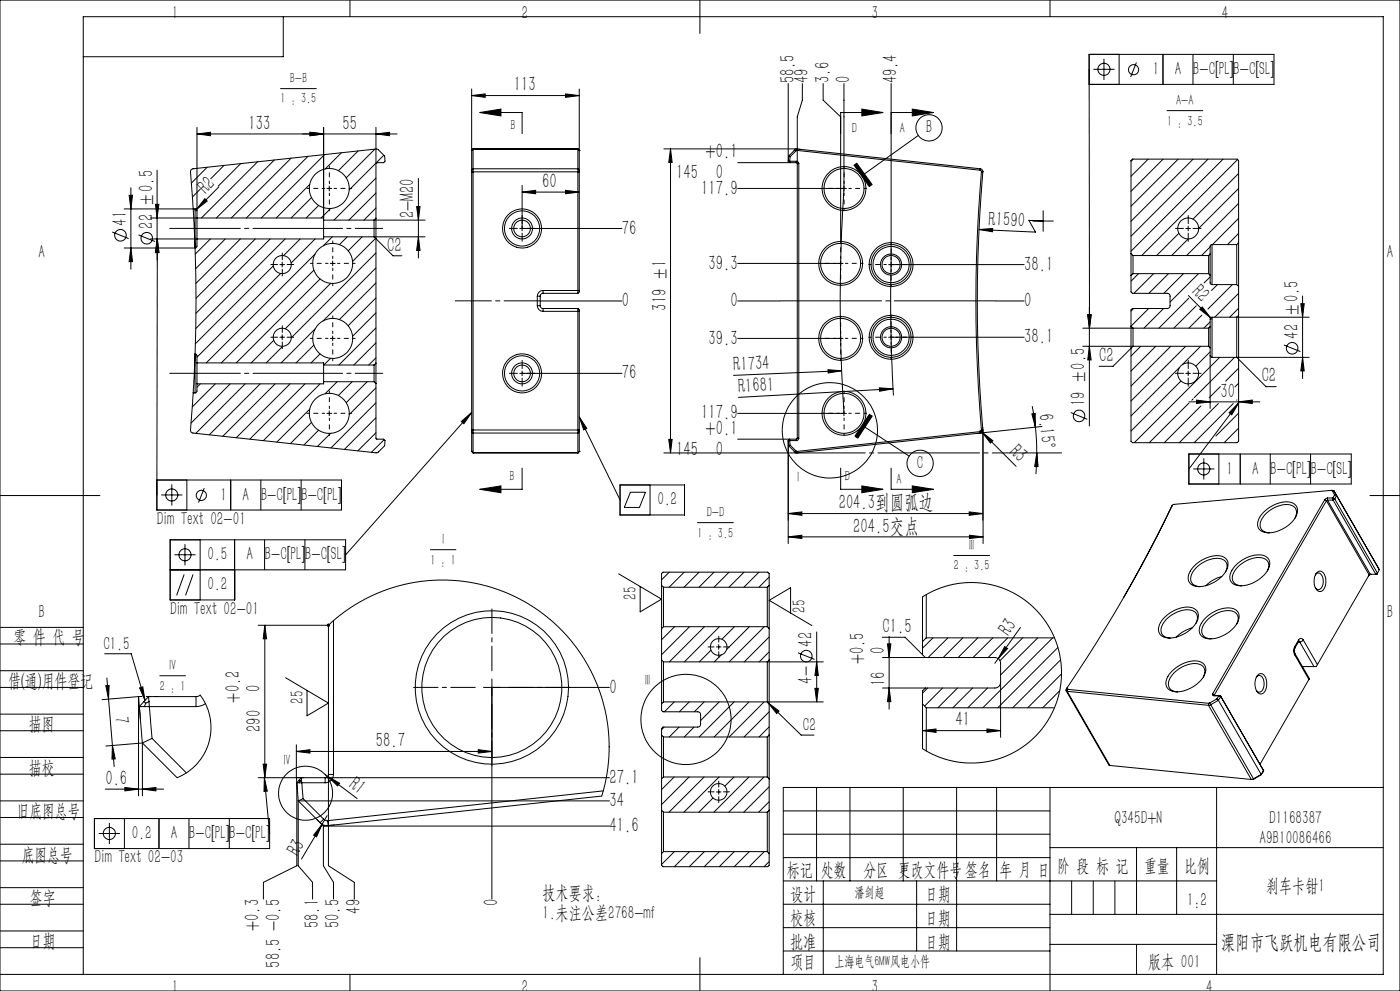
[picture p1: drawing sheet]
<svg xmlns="http://www.w3.org/2000/svg" width="420mm" height="297mm" viewBox="0 0 420 297" stroke-linecap="round" stroke-linejoin="round" font-family="sans-serif">
<g fill="none" stroke="#000" stroke-width=".3">
<path d="M0 0h420v297h-420zM85 5v12h-60M105 0v5M210 0v10M315 0v5M326.7 16.3h55.5v9h-55.5zM331.2 17.6v6.4M335.7 16.3v9M340.9 18.7l-1.7 4.4M348.9 16.3v9M357.9 16.3v9M370 16.3v9"/>
<path d="M59.1 38.2v35.6l-.6 .5M84.2 26.6h10.7M93 39.6l4.1 .5-4.1 .6zM97.1 38.2v27.8M112.8 38.2v27.2M141.5 28.6l4.1-.5v1.1zM141.5 26.7v24.3M141.5 28.6h32.3M143.9 33.7l6.4-1v2zM143.9 33.7h12.7v6.4M169.7 28.1l4.1 .5-4.1 .6zM173.8 26.7v24.3"/>
<path d="M236.5 25v23.3M240.7 25v5l-1.5 5v96.3M246.9 25v5l5.3 5M253.2 25v32.2M258.6 32.7l6.3 1-6.3 1zM264.9 33.7h-12.7v38.5M267.3 33.7h12.7M267.3 25v55M273.7 32.7l6.3 1-6.3 1zM326.7 20.8l.1 77.6M328 20.8h6.4M350.1 33.2h10.7"/>
<path d="M38.7 58.5h1.1l-.5 4.1zM39.3 56.3v24.4M47.1 51v97.4M59.1 40.1l4-.5v1.1zM59.1 40.1h60M60.1 56.7l-2.4 2.4M61.5 59.5l.7 .8-3.3 2.5zM62.2 50.1l-4.8 4.8M65.7 56l-6.8 6.8M67.2 49.6l-4 4M72.2 49l-6.8 6.8M77.3 48.5l-16.9 16.8"/>
<path d="M82.3 47.9l-17.4 17.4M87.3 47.4l-17.9 17.9M92.4 46.9l-18.5 18.4M92.9 55.3l-10 10M93.5 59.2l-6.2 6.1M97.4 46.3l-19 19M98.1 56.5h1.4M98.8 55.8v1.4M102.4 45.8l-4.8 4.8M107.5 45.2l-6 5.9M112.5 44.7l-8.6 8.6M112.8 49l.2-.2h2.1l.4-.5-.1-1.5-1.9-2-.5-.1-55.1 5.9a.79 .79 0 0 0-.8 .9l1.4 22.6"/>
<path d="M112.8 53.4l-12.6 12.6M112.8 57.9l-8.1 8.1M112.8 40.1l4.1-.5v1.1zM115.1 46.5l-10.3 10.4M125.5 53.5v23.8M141.5 51.4v.1M141.5 51v.4M141.5 51.5v77.4M141.5 45.1h.1M141.5 51.4h.4M141.5 51.5h.4M141.9 51.4v.1"/>
<path d="M141.9 50.6v.8M141.9 51.5v77.4M141.9 44.7h.1M141.9 44.7h31.5M141.9 44.7l-.4 .4M141.9 51.5h31.5M141.9 50.6h31.5M141.9 50.6l-.4 .4M141.9 44.7v5.9M156.6 57.6l4.1-.6v1.1zM156.6 55.6v13.6M156.6 57.6h17.2"/>
<path d="M169.7 57l4.1 .6-4.1 .5zM173.4 50.6v.9M173.4 51.5v36.4M173.4 44.7h.1M173.4 44.7l.4 .4M173.4 50.6l.4 .4M173.4 44.7v5.9M173.8 51v.5M173.8 51.5v35.6M173.8 45.1h.1M173.8 51.5h-.4M199.1 44.6h39.7"/>
<path d="M201.2 44.6v91.1M201.2 44.6l.4 4.1h-1zM221.3 56.5h32.6M221.3 48.8h17.6M236.5 48.3h2.4M236.5 48.3l.4 .5v-.3M236.6 46.8l-.1 1.5M236.6 46.8l.4 .2M236.7 48.3v.2M236.7 48.5h.2M236.7 48.5h.1M237 47l-.1 1.5"/>
<path d="M238.8 44.6l-2.2 2.2M238.8 44.6l1.5 .2M238.8 45.2l-1.8 1.8M238.9 48.3l.4 .1 .3 .6M238.9 48.8l.3 .2h.4M238.9 48.3v.5M239.1 45.1l-.3 .1M239.1 45.1l54.9 5.9M239.2 44.7l-.7 .2 .3 .3M239.2 44.7l54.9 5.9M239.2 44.7l-.1 .4M239.6 49v82.3"/>
<path d="M253.2 56.5a502.7 502.7 0 0 0 0 67.4M256.2 49.5l.8-.6 4.6 6.4-.8 .6zM275.5 40.6l-16.2 11.5M294 51l.4 .4M294.1 50.6a.84 .84 0 0 1 .8 .8M294.1 50.6l-.1 .4M294.4 51.5a452.9 452.9 0 0 0 0 77.4M294.4 51.4v.1M294.4 51.4h.5M294.4 51.5h.5M294.9 51.5a452.1 452.1 0 0 0 0 77.4M294.9 51.4v.1"/>
<path d="M340 47.7l-.7 .7M344.5 47.7l-5.2 5.1M348.9 47.7l-9.6 9.6M353.4 47.7l-14.1 14.1M357.9 47.7l-18.6 18.6M362.4 47.7l-23.1 23.1M366.9 47.7l-27.6 27.6M371.3 47.8l-28.8 28.8M371.6 52l-13.7 13.7M371.6 56.5l-12 12M33.7 69.5l4.9 2M37.3 62.6h21.2"/>
<path d="M37.3 74.3h21.2M39.3 74.3l.5 4.1h-1.1zM41.6 70.4l4.9 2M45.2 65.3h51.9M46.6 61.2h1.1l-.6 4.1zM47.1 71.6l.6 4.1h-1.1zM47.2 71.6l.5 4.1h-1zM58.5 62.6v11.5M58.5 62.6l.6 .6M58.5 74.3a445.6 445.6 0 0 1 0 31.7M58.5 74.1v.2M58.7 62.6h.1"/>
<path d="M58.9 62.8l-.4 .4M63.1 71.6l-4.5 4.6M67.6 71.6l-8.9 8.9M72.1 71.6l-13.3 13.3M76.6 71.6l-17.8 17.8M81.1 71.6l-22.3 22.3M82 79.7l-23.4 23.3M84 79.3h1.4M84.7 78.6v1.4M85.5 71.6l-26.8 26.9M90.1 71.6l-5 5M94.5 76.2l-32.6 32.6"/>
<path d="M94.5 71.6l-7.2 7.2M95.6 61.6l-3.7 3.7M97.1 66v5M97.1 71v.6h-51.9M99.1 78.9h1.4M99.2 62.5l-2.9 2.8M99.7 71l-2.7 2.7M99.8 78.2v1.5M104.2 71l-2.4 2.3M108.7 71l-4.2 4.2M112.7 71.4l-6.9 6.9M112.8 65.4l-.6 .6v5l5.7 5.7h2.6"/>
<path d="M112.8 65.4v43.4M112.8 75.8l-25.4 25.4M112.8 62.3l-3.6 3.7M125 61.9h1l-.5 4.1zM125.5 71l.5 4.1h-1zM127.5 71h-30.4M127.5 66h-30.4M186.6 68.5h-30.7M221.3 78.9h31.6M252.2 78.2v1.5M267.3 79.3a485.9 485.9 0 0 0 .7 39.2M293.7 68.8l4.1-.3-.1 1z"/>
<path d="M307.2 79.3h-40.6M309.8 66.2h6.2M312.9 66.2l-4.2-.2 2 3.6-17-.8M312.9 63.2v6.1M339.3 76v6.6M339.3 76l.6 .6M339.9 76.6v5.4M339.9 76.6h22.7M353.7 69.9l-6.7 6.7M355.7 68.5h1.5M356.4 71.6l-4.9 5M356.4 67.8v1.4"/>
<path d="M362.6 76.6v5.4M363 74l-2.5 2.6M363 76.1v6.4M363 76.1l-.4 .5M363.6 73.3l-.4 .1-.2 .4v2.3M363.6 73.3v12M363.6 73.3h7.4M371 73.3v12M371.6 61l-15.6 15.6M371.6 65.4l-7.9 7.9M371.6 70l-3.3 3.3M371.6 72.7v13.2"/>
<path d="M371.6 72.7v-24.6l-.4-.4h-31.5l-.4 .4v27.9M371.6 72.7l-.6 .6M84.2 81.9l-25.1 25.2M94.2 81l-27.8 27.8M94.5 98.6l-10.2 10.2M96 83.6l-25.1 25.2M99.2 84.9l-13.6 13.6M112.8 80.3l-15.9 15.9M112.8 84.8l-11 11M112.8 89.3l-8.3 8.3M112.8 93.8l-7 7M112.8 98.3l-11.1 11.1"/>
<path d="M161.2 88.8v2.8M161.2 91.6a1.75 1.75 0 0 0 1.7 1.7M161.2 91.6h.9M161.2 88.8h.9M162.1 91.6a.79 .79 0 0 0 .8 .9M162.1 88.8v2.8M162.1 90.2h24.5M162.9 87.1a1.75 1.75 0 0 0-1.7 1.7M162.9 87.1v.8M162.9 92.5v.8M162.9 87.9l-.6 .3-.2 .6M162.9 87.1h10.9"/>
<path d="M162.9 93.3h10.5M162.9 87.9h10.5M162.9 92.5h10.5M173.4 93.3v35.6M173.4 92.5v.8M173.4 92.5l.4 .4v.4M173.4 93.3h.4M173.8 93.3v35.6M173.8 87.1v.4l-.4 .4M221.3 90.2h12.6M298.8 90.2h8.4M326.3 94.3h1l-.5 4.1z"/>
<path d="M326.8 92v35.7M339.3 82.6v4.9l.4 .4h10.5a.84 .84 0 0 1 .8 .9v2.8a.84 .84 0 0 1-.8 .9h-10.5l-.4 .4v4.9M339.3 97.8a2.29 2.29 0 0 1 .6 2.4v3.6l-6 6h-4.2M339.9 82l-.6 .6M339.9 82h22.7M340.1 92.5l-.8 .7M341.6 82l-2.3 2.3M344.6 92.5l-5.3 5.3M346.1 82l-5.9 5.9M349.1 92.5l-5.9 5.9M350.6 82l-5.9 5.9M355 82l-5.9 5.9"/>
<path d="M356.5 88.6l7.1 7.1M356.6 89.4l-8.9 9M358.9 91.6l-6.8 6.8M359.6 82l-8.6 8.5M359.9 92.7l.8-.7 2.5 3.2zM360.6 94.4l-3.9 4M362.6 98.4v5.4M362.6 98.4h-37.8M362.6 82l.4 .5M363 96.5l-1.9 1.9M363 83l-1.8 1.8M363 82.5v2.3l.6 .5"/>
<path d="M363 97.9v6.3M363 97.9l-.4 .5M363.6 95.1l-.6 .4v2.4M363.6 95.1v12M363.6 85.3h7.4M365.2 85.3l-1.7 1.8M369.7 85.3l-7.3 7.3M371 85.3l.6 .6M371.6 87.9l-7.2 7.2M371.6 92.4l-2.7 2.7M371.6 94.5v37.8l-.4 .4h-31.5l-.4-.4v-34.5M371.6 94.5a2.48 2.48 0 0 0-.6 2.5v10.1l8.8 8.8h3.1"/>
<path d="M371.6 85.9v8.6M390.2 91h1.1l-.5 4.1zM390.8 88.7v24.7M392.7 95.1h-29.1M58 117.8h.5M58.5 106.3l-.5 11.5M58.5 106.3v11.5M58.5 106l.6 .6v2.2M58.5 106v.3M59.1 115v2.4l-.6 .4M59.1 108.8v6.2M59.1 108.8h38v.6"/>
<path d="M60.1 115l-1 1.1M64.6 115l-6.9 7M69.1 115l-11.8 11.8M73.6 115l-14.9 14.9M78.1 115l-15.3 15.3M82.1 102l-6.7 6.8M82.5 115l-15.7 15.8M84 101.1h1.4M84.7 100.4v1.4M84.8 103.8l-4.9 5M87 115l-16.1 16.2M91.5 115l-16.6 16.6"/>
<path d="M94.2 103.4l-5.4 5.4M96 106.1l-2.7 2.7M96 115l-17 17.1M97.1 109.4v5M97.1 114.4v.6h-38M97.1 109.4h15.1M97.1 114.4h15.1M99.1 101.4h1.4M99.2 107.4l-2 2M99.8 100.7v1.4M101.1 114.4l-3.6 3.6M105.7 114.4l-4.2 4.1"/>
<path d="M110.1 114.4l-6.2 6.3M112.2 109.4v5M112.2 114.4l.6 .6M112.8 115v16.3l.2 .3h2.1l.4 .4-.1 1.6-2.3 2.1-55.2-5.9a.79 .79 0 0 1-.8-.9l.9-11.1M112.8 108.8v6.2M112.8 102.8l-6.6 6.6M112.8 107.2l-2.2 2.2M112.8 116.2l-8 8M112.8 108.8l-.6 .6M156.6 111.2v1.4M186.6 111.9h-30.7M221.3 101.4h31.6"/>
<path d="M248.4 110.8l4.1 .3-4 .7zM252.2 100.7v1.4M252.5 111.1l-32.4 1.4M263.8 116.2l4.1 .3-4 .8zM267.3 100.4v1.4M267.9 116.5l-46.4 2.6M307.2 101.1h-40.6M324.8 103.8h37.8M326.8 103.8l.5 4.1h-1zM342.2 103.8l-2.9 2.9M346.7 103.8l-7.4 7.4M351.2 103.8l-11.9 11.9"/>
<path d="M353.8 110.1l-14.5 14.6M354.3 114.2l-15 15M355.7 103.8l-16.4 16.4M355.7 111.9h1.5M356.4 111.2v1.4M358 119.5l-.5 .4M359 119.9l4 .5-4 .5zM360.2 103.8l-5.5 5.5M362.6 103.8l.4 .4M363 105.4l-4.3 4.3M363 106.5l.2 .4 .4 .2M363 104.2v18.2"/>
<path d="M365.9 107.1l-25.6 25.6M366.1 115.8l-3.3 3.4M370.4 107.1l-12.1 12.1M371.1 119.8l-.1 .1M371.6 110.3l-3.9 3.9M371.6 114.9l-1.1 1.1M385.2 103.4l4.9 2M390.8 107.1l.5 4.1h-1.1zM392.7 107.1h-29.1M92.9 122.6l-9.9 9.9M93.5 126.6l-6.4 6.4M95.6 128.9l-4.4 4.5"/>
<path d="M98.1 123.9h1.4M98.8 123.2v1.4M99.2 129.9l-4 3.9M112.8 120.7l-13.5 13.6M112.8 125.2l-9.5 9.5M112.8 129.7l-5.4 5.4M115.3 131.8l-3.9 3.8M138.4 126.3l3.1-2.7-2.3 3.4zM141.5 123.6l-37.8 42.7M141.5 128.9v.5M141.5 135.3h.1M141.5 129.4v5.9"/>
<path d="M141.5 135.3l.4 .4M141.5 129.4l.4 .4M141.9 128.9v.9M141.9 135.7h.1M141.9 135.7h31.5M141.9 128.9h31.5M141.9 129.8h31.5M141.9 128.9h-.4M141.9 129.8v5.9M173.4 128.9v.9M173.4 135.7h.1M173.4 128.9h.4"/>
<path d="M173.4 129.8v5.9M173.8 125l12.2 24.8M173.8 128.9v.5M173.8 135.3h.1M173.8 129.4v5.9M173.8 135.3l-.4 .4M173.8 129.4l-.4 .4M173.8 125l2.2 3.4-.9 .4zM199.1 135.7h39.7M200.6 131.7h1l-.4 4zM221.3 123.9h32.6M221.3 131.6h17.6"/>
<path d="M236.5 132l.1 1.6M236.5 132h2.4M236.5 132v30.9M236.6 133.6l2.2 2.1M236.7 131.8v.1M236.7 131.9v.1M236.9 131.8l.1 1.6M236.9 131.8l-.2 .1M236.9 131.8v-.2l-.4 .4M237 133.4l-.4 .2M237 133.4l1.8 1.7M238.8 135.1l-.3 .4 .7 .2"/>
<path d="M238.8 135.1l.3 .2M238.9 131.6v.4M239.1 135.3l.1 .4M239.2 131.3l-.3 .3M239.2 131.3h.4M239.6 135.7h-.8M239.6 131.3l-.3 .6-.4 .1M253.2 123.2v1.4M259.5 128l13.2 8.7M260.8 124.2l.9 .5-4.3 6.6-.9-.6zM294 128.9l10.8 10.9M294 129.4l.1 .4"/>
<path d="M294 129.4l-54.9 5.9M294.1 129.8l-54.9 5.9M294.4 128.9l-.4 .5M294.6 129.5l3.3 2.6-.8 .7zM294.9 128.9a.85 .85 0 0 1-.8 .9M294.9 128.9h-.5M294.9 128.9v27M294.9 129.7v33.2M309.6 124l1-.1v4.1zM309.7 121.7l.9 6.3M310.6 128l.4 7.7M311 135.7l.4 4.1h-1z"/>
<path d="M311 135.7l-.2 6.4M312.6 127.8l-19.7 2.1M321.2 123.6l5 2.1M356.7 136.1h48.7v9h-48.7zM356.7 120.4h21.2M356.7 120.8l-11.9 11.9M360.3 121.7l-11 11M361.1 137.4v6.3M365.5 120.9l-11.7 11.8M365.7 136.1v9M370 120.9l-11.8 11.8M371.6 120.4l4.1-.5v1z"/>
<path d="M371.6 123.8l-6.8 6.9M371.6 128.3l-4.4 4.4M371.6 120.8l-14.9 19.8M371.6 120.8l-2.1 3.5-.8-.6zM372.1 136.1v9M381.1 136.1v9M393.2 136.1v9M0 148.5h30M47.1 143.9h55.3v9h-55.3zM48.4 148.3h6.3M51.5 145.2v6.3M56.1 143.9v9"/>
<path d="M61.3 146.3l-1.8 4.3M69.2 143.9v9M78.2 143.9v9M90.3 143.9v9M143.9 146.6l6.4-1v2.1zM156.6 140.3v6.3h-12.7M186 145.3h19.4v9h-19.4zM189.1 147.5h4.5l-1.8 4.6h-4.5zM195 145.3v9M209.2 156.6h10.8M236.5 153.9l4.1-.5v1zM236.5 153.9h58.4"/>
<path d="M252.2 140.3v6.3h12.7M258.6 145.6l6.3 1-6.3 1.1zM267.3 140.3v6.3h12.7M273.7 145.6l6.3 1-6.3 1.1zM290.8 153.4l4.1 .5-4.1 .5zM351.6 151.5a423.1 423.1 0 0 1-31.6 54.8M351.6 151.5l-7 14-7.5 13.6M351.7 151.5l-.2 .3M358 140.5h6.3M379.2 153.4a8.7 8.7 0 0 1 8.8-2.6 2.9 2.9 0 0 1 .5 4.5 9.9 9.9 0 0 1-9.2 4.2 2.57 2.57 0 0 1-1.7-3.9zM388.5 155.3a2.57 2.57 0 0 0 .1-3 2.57 2.57 0 0 0-2.7-1.1 8.9 8.9 0 0 0-7.8 5.6 2.46 2.46 0 0 0 2.7 2.9M397.4 149.8l-33.6 58.2"/>
<path d="M397.4 149.8l.5 .3M397.9 150.1l-33.6 58.2M397.9 150.1l12.8 22.2M398.3 149.3l-.9 .5M398.3 149.9l-.4 .2M398.3 149.3h1.6M398.3 149.9h1.6M398.3 149.3v.6M398.3 149.9l12.8 22.2M399.4 147l-47.3 4.2-.5 .3M399.4 147l.3 .1M399.5 147l.7 .1"/>
<path d="M399.7 147.1l.7 1.2M399.7 147.1h.5M399.9 149.6h.2M399.9 149.6v.3M399.9 149.3v.3M399.9 149.3l.3 .1M399.9 149.9l12.9 22.2 .2-.2M400.1 149.6l.1 .1M400.2 149.4l-.1 .2M400.2 149.4l.2 .2M400.2 149.7l-.3 .2M400.2 147.1l13.6 23.6"/>
<path d="M400.4 148.3l-.5 1M400.4 148.3l.6 .2-.6 1.1M400.4 149.6l-.2 .1M400.4 149.6l12.8 22.2M411 148.5h9M52.3 166.3h6.4M55.2 172.2l-2.2 6.2M55.5 163.1v6.3M57.9 172.2l-2.2 6.2M60 161.8v18M70.4 161.8v18h-19.4v-18h52.7v9h-52.7M79.4 161.8v9"/>
<path d="M91.5 161.8v9M129.1 164.7h7.7M185.6 172l12.9 7.6-6.4 3.8v-7.6M198.5 175.4v13M198.5 175.4l.5 .6M198.5 175.4v-3.5l.4-.4h31.4l.5 .4v3.5M199 176v11.8M199 176h31.2M200.8 171.5l-2.3 2.3M205.2 171.5l-4.5 4.5M209.7 171.5l-4.5 4.5M214.2 171.5l-4.5 4.5"/>
<path d="M218.7 171.5l-4.5 4.5M223.2 171.5l-4.5 4.5M227.7 171.5l-4.5 4.5M230.2 176v11.8M230.8 172.9l-3.1 3.1M230.8 175.4v13M230.8 175.4l-.6 .6M236.5 160.9h58.4M236.5 160.9l4.1-.5v1zM277.9 178.2v13M286.1 166.5h10.8M290.8 160.4l4.1 .5-4.1 .5z"/>
<path d="M358.4 169.5a8.7 8.7 0 0 1 8.8-2.5 2.93 2.93 0 0 1 .4 4.4 9.9 9.9 0 0 1-9.2 4.2 2.71 2.71 0 0 1-1.3-4.4zM366.5 172.8a10.2 10.2 0 0 0-4.7 2.7M367.7 171.4a2.57 2.57 0 0 0 .1-2.9 2.57 2.57 0 0 0-2.7-1.2 8.8 8.8 0 0 0-7.8 5.6 2.42 2.42 0 0 0 2.7 2.9M370.8 169.3a8.7 8.7 0 0 1 8.9-2.6 2.87 2.87 0 0 1 .4 4.5 9.2 9.2 0 0 1-9.7 4 2.73 2.73 0 0 1-.8-4.3zM380.2 171.1a2.57 2.57 0 0 0 .1-2.9 2.57 2.57 0 0 0-2.7-1.1 8.9 8.9 0 0 0-7.9 5.5 2.46 2.46 0 0 0 2.8 3M394.6 172.3a1.14 1.14 0 0 1 1.3-.5 1.14 1.14 0 0 1 .8 1 2.94 2.94 0 0 1-1.2 3.9l-.9-.5M395 171.7a1.38 1.38 0 0 1 1.5-.5 1.38 1.38 0 0 1 .9 1.3 4.1 4.1 0 0 1-.9 4.7 1.72 1.72 0 0 1-2.1-1.7 4.6 4.6 0 0 1 .6-3.8zM410.7 172.3l-15.5 26.9M411.1 172.1l-.4 .2M411.4 172.1l-.8 .5M413 171.9v.1M413 172l-.1 .1"/>
<path d="M413 169.4l.8 1.3M413.2 171.9l-.2 .1M413.2 171.9l-.1 .2h-2M413.2 171.8l-.2 .1M413.2 171.8v.1M413.8 170.7l-.6 1.1M0 193h25M0 188h25M31.4 195.9h8l4.1 14M79.4 187.4l.6 4h-1zM79.4 187.4v45.7M98.2 187l.7 .7"/>
<path d="M98.5 186.9v72.6l7.8 4.9v5M98.5 187.4l5.5-4.5 6.3-3.8 7-2.9 6.9-1.6 6.9-.8 4.1 .1 4.2 .4 7.4 1.5 6.4 2.4 6.4 3.4 6 4.5 5.1 5.1 4.4 6.1 3.5 6.6 2.1 5.7 .9 3.6 .7 4 .4 4.2v3.9l-.7 7-1.5 6.3-82 8.8M98.9 187l-.7 .7M99 187.4h-21.5M100 186v46.1M198.5 197.8v13.2M198.5 188.4v9.4M198.5 197.8l.5 .6M199 198.4v12M199 187.8l-.5 .6M199 187.8h31.2M202.4 187.8l-3.9 3.9"/>
<path d="M206.9 187.8l-8.4 8.4M211.3 187.8l-10.5 10.6M213.3 194.9l-3.5 3.5M214.9 193.9h1.4M215.6 193.2v1.4M215.8 187.8l-10.5 10.6M216.4 196.3l-2.1 2.1M220.3 187.8l-3.7 3.8M224.8 187.8l-6.8 6.9M229.3 187.8l-10.5 10.6M230.2 187.8l.6 .6M230.8 190.9l-7.5 7.5"/>
<path d="M230.8 195.4l-3 3M230.8 197.8a2.62 2.62 0 0 0-.6 2.6v7.9a2.69 2.69 0 0 0 .6 2.7M230.8 197.8v13.2M230.8 188.4v9.4M237.2 183.7v-7.6l-6.4 3.8 12.8 7.6M239.4 195.6l5 2M245 198.4l.5 4.1h-1zM245 189.4v21M247 198.4h-48M264.7 191h6.8l6.1 6.1M264.8 197.1h33.7a1.69 1.69 0 0 1 1.7 1.7v22.2M266.2 193h1.1l-.6 4.1z"/>
<path d="M266.7 190.7v21.8M276.8 192.3v-13.4l4.6-2.4 4.6-1.4 4.3-.5 3.3 .1 3.2 .4 4 1.1 3.8 1.8 4 2.8 3 2.9 2.9 3.9 1.8 3.3 1.3 4.1 .8 5-.1 4.2-.7 4.4-1.5 4.1-2.3 4.1-2.9 3.6-3.3 2.9-3.2 2.1-4.9 2.1-3.2 .7-3 .4-5.5-.1-2.8-.6-2.9-.9-5.2-2.5-.1-.1v-13.4l1.1 1.1M276.8 192.3v3.9M277.9 191.2l-1.1 1.1M277.9 191.2h38.4M279.9 191.2l-3.1 3.1M284.4 191.2l-6 5.9M288.9 191.2l-5.9 5.9M293.3 191.2l-5.9 5.9M297.9 191.2l-6 5.9M299.5 197.4l-1 1.4M301.4 193.8l.9 .6-2.8 3z"/>
<path d="M302.3 191.2l-5.9 5.9M306.1 188.1l-6.6 9.3M306.8 191.2l-6.8 6.8M311.3 191.2l-11.1 11.1M315.8 191.2l-20.9 20.9M317.4 194.1l-18.1 18M318.2 197.8l-14.4 14.3M349.4 185a8.7 8.7 0 0 1 8.8-2.6 2.9 2.9 0 0 1 .5 4.5 9.9 9.9 0 0 1-9.2 4.2 2.73 2.73 0 0 1-1.3-4.5zM357.6 188.2a10.5 10.5 0 0 0-4.7 2.7M358.8 186.8a2.57 2.57 0 0 0 .1-2.9 2.57 2.57 0 0 0-2.7-1.2 8.9 8.9 0 0 0-7.9 5.6 2.46 2.46 0 0 0 2.8 2.9M361.7 185.2a8.7 8.7 0 0 1 8.8-2.6 2.93 2.93 0 0 1 .4 4.5 9.4 9.4 0 0 1-9.7 4 2.75 2.75 0 0 1-.8-4.3zM371 187a2.55 2.55 0 0 0 .1-2.9 2.55 2.55 0 0 0-2.7-1.1 8.9 8.9 0 0 0-7.8 5.5 2.43 2.43 0 0 0 2.7 2.9"/>
<path d="M388.4 193.8l-.3 .9 .3 1.5M388.4 193.8v.4M388.4 196.2l4.3 7.4M388.4 194.2l-.1 .8 .1 .8M388.4 195.8l4.4 7.6-.1 .2M388.4 195.8v.4M389.5 192.4h.4M389.6 191.8l.7-.5 .7 .5M389.6 191.8v.4M389.6 191.8l-1.2 2M389.6 192.2l-1.2 2M389.6 192.2l.3 .2"/>
<path d="M389.7 192.1l-.1 .1M389.9 192.4l4.3 7.4M390.7 199.8h3.5M391 191.8l-.3 .4-.8 .2M391 191.8l4.2 7.4M395.2 199.2a.67 .67 0 0 1-1 .6M0 206h25M0 201h25M0 219h25M0 214h25M31.8 205.5l.9-.1-.1 4.1zM32.1 203.2l.5 6.3"/>
<path d="M32.6 209.5l1.7 20.2M41.6 208.8v29.7M41.6 208.8l.5 6.6M41.6 208.8l-11 .9M41.8 211.8l.9 10.9M41.8 211.8h17M41.9 206.2l.9-.4 .7 4.1zM43.2 210.3l.5 .5M43.2 210.3l-1.4 1.5M43.7 210.8l-.4 1M44.6 208.8l.1 1.5M44.6 208.8h14.2"/>
<path d="M44.6 208.8l-1.4 1.5M44.7 210.3l.9 11M44.7 210.3l-1 .5M47.9 202.5h7.7M58.8 208.8l1.2-.5 1.9 3.2 1.1 3.4 .3 3.9-.5 3.1-1.1 3.2-1.4 2.3-2.6 2.9-1.9 1.4-2.7 1.4-10.4-10.4M58.8 208.8v3M61.6 210.9a4.8 4.8 0 0 1-2.8 .9M85.7 203.1l12.8 7.6-6.4 3.8v-7.6M147.6 203.5v65.9M182.8 206h-37.7M198.5 211v1.9l.4 .4h10.4a.84 .84 0 0 1 .9 .9v2.9a.84 .84 0 0 1-.9 .8h-10.4l-.4 .4v2M199 210.4l-.5 .6"/>
<path d="M199.2 217.9l-.7 .8M202.3 210.4l-3 2.9M203.7 217.9l-2.9 3M206.8 210.4l-3 2.9M208.2 217.9l-2.9 3M211.2 210.4l-2.9 2.9M215.8 210.4l-5.6 5.5M220.2 210.4l-10.4 10.5M224.7 210.4l-10.5 10.5M229.2 210.4l-10.4 10.5M230.4 210.6l3.3 2.5-.7 .8zM230.4 210.6l9.9 9.7h3.9"/>
<path d="M230.8 217.8l-3.1 3.1M230.8 213.3l-7.6 7.6M230.8 211v9.3M244.5 206.3h1l-.5 4.1zM247 210.4h-48M266.7 206.2l.6 4.1h-1.1zM276.8 219l4-.5v1zM276.8 219h23.4M277.6 206.2l-.8 .9v13.9M277.9 212.1v13M277.9 212.1h38.4M278.3 206.2l-1.5 1.5"/>
<path d="M282.8 206.2l-5.4 5.4M287.3 206.2l-5.9 5.9M291.8 206.2l-5.9 5.9M296.1 218.5l4.1 .5-4.1 .5zM296.3 206.2l-6 5.9M300.2 204.5a1.69 1.69 0 0 1-1.7 1.7h-33.7M317.9 207l-5.1 5.1M318.5 202l-10.2 10.1M319.8 207l12.8 22.2 .4 .2M320 206.3l.2 .3M320 206.3h.1M320 206.3l-.1 .3a.35 .35 0 0 0-.1 .4 .35 .35 0 0 0 .3 .2"/>
<path d="M320.1 207.2l42.4 4.2M320.1 207.2l12.9 22.2M320.2 206.6l42.4 4.2M320.2 206.6l-.1 .6M351.6 201.1a8.7 8.7 0 0 1 8.9-2.6 2.9 2.9 0 0 1 .5 4.5 9.9 9.9 0 0 1-9.2 4.2 2.57 2.57 0 0 1-1.7-3.9zM361 202.9a2.57 2.57 0 0 0 .1-2.9 2.57 2.57 0 0 0-2.7-1.1 8.9 8.9 0 0 0-7.8 5.5 2.46 2.46 0 0 0 2.7 3M362.5 211.4l12.9 22.2M362.6 210.8l-.1 .6M362.9 210.7l-.3 .1M362.9 210.7l.3 .5M363.2 211.2l-.7 .2M363.2 211.2l12.9 22.2"/>
<path d="M363.8 208l-.1 .3 .4 .2h2M363.8 208l.5 .3M364.3 208.3l.2 .2zM365.1 209.4l-2.2 1.3M365.1 209.4l.4 .5M365.5 209.9l-2.3 1.3M365.5 209.9l12.9 22.2M365.9 208.5l.1 .1M366 208.6l-.3-.1-.6 .9M366 208.6l.3 .2M366 208.6h.1M366 208.6h.2"/>
<path d="M366.1 208.5l.2 .3M366.1 208.5l13 22.5M366.3 208.8l-.8 1.1M366.3 208.8l12.8 22.2M376.9 203a1.11 1.11 0 0 1 1.3-.5 1.11 1.11 0 0 1 .8 1 3.2 3.2 0 0 1-.9 3.9h-.6l-.6-.5M377.5 202.1a1.44 1.44 0 0 1 2.2 1.1 3.7 3.7 0 0 1-1.3 4.8 2.68 2.68 0 0 1-1.9-3.3l.3-1.5zM392.7 203.6l-14.7 25.5M0 232h25M0 227h25M31.6 236.5h17.5M33.7 223.4l.9 4-1 .1zM37.5 236l4.1 .5-4.1 .5z"/>
<path d="M42.7 222.7v15.8M42.7 222.7l-10.9 .9M42.7 236.5l4.1-.5v1zM45.6 221.3l-2.9 1.4M45.6 221.3l10.3 10.3M77.5 233.1h105.3M79 229h1l-.6 4.1zM79.3 233.1l.9 4-1 .1zM79.3 233.1l1.6 16.7M88.9 223.2v9.9M88.9 225.2h58.7M88.9 225.2l4.1-.5v1z"/>
<path d="M89 234.6l.5 5.4M89 234.6h8.5M89 234.6v24.9l-10 4.9v5M89.7 233.9l.3 .2M90 234.1l-.2 .5M90.5 233.9l.4 5.5M90.5 233.9l-.5 .2M90.5 233.9l-.1-.8-1.4 1.5M90.9 239.4l-1.4 .6M90.9 239.4l6.2 6.1M97.5 232.1l.8 .6M98.3 232.7l3.6 2-.6 .8z"/>
<path d="M98.3 232.7l8.8 6.6M100 232.1a2.53 2.53 0 0 1-2.5 2.5M100 232.1h-1.5a.96 .96 0 0 1-1 1v1.5M143.5 224.7l4.1 .5-4.1 .5zM181 237l-82.7 9M198.5 220.3v13.1M198.5 233.4v9.4M198.5 220.3l.5 .6M199 220.9v12M199 220.9h31.2M199 232.9h31.2M199 232.9l-.5 .5"/>
<path d="M202.2 232.9l-3.7 3.7M206.7 232.9l-8.2 8.2M211.2 232.9l-10.5 10.5M213.9 239.1l-4.2 4.3M214.9 237.3h1.4M215.6 236.6v1.5M215.7 232.9l-10.5 10.5M220.2 232.9l-2.7 2.7M224.7 232.9l-10.5 10.5M229.2 232.9l-10.5 10.5M230.2 220.9v12M230.2 232.9l.6 .5"/>
<path d="M230.8 235.8l-7.7 7.6M230.8 220.3v13.1M230.8 233.4v9.4M230.8 220.3l-.6 .6M245 236v28M255 236v28M271 236v28M287 236v49M299 236v28M315 236v61M333 229.4l42.4 4.2M365 236v56"/>
<path d="M376.1 233.4l-.7 .2M376.1 233.4v.1M376.1 233.5l-.6 .1M378.2 232.3l-2.1 1.2M378.4 232.1l-.2 .2M378.4 232.1l-2.3 1.3M379.1 231l-.7 1.1M379.1 231l-.9 1.3M415 236h-180v56M0 245h25M0 240h25M0 258h25"/>
<path d="M0 253h25M28.3 245.3h52.6v9h-52.6zM29.6 249.8h6.4M32.8 246.6v6.4M37.3 245.3v9M47.7 245.3v9M56.7 245.3v9M68.8 245.3v9M89.5 240h93.3M89.5 240v19.5l4.3 4.9v5M89.5 240l7.5 7.6M96.6 247l-1.6 3.8-.9-.5z"/>
<path d="M96.6 247l-6.1 10.5M97 247.6h85.8M97 247.6v11.9l3 4.9v5M97.1 245.5l-1.1 1.1a2.84 2.84 0 0 0 2.5 .8M97.1 245.5l.4 .3 .8 .2M98.1 244.4l-1.5 2.6M98.3 246l.2 1.4M100.3 247.2l-3.3 .4M198.5 242.8v13M198.5 255.8v3.5l.4 .4h31.4l.5-.4v-3.5M198.5 242.8l.5 .6M199 243.4v11.8"/>
<path d="M199 255.2l-.5 .6M199 255.2h31.2M199 243.4h31.2M202.3 255.2l-3.8 3.9M206.8 255.2l-4.5 4.5M211.3 255.2l-4.5 4.5M215.8 255.2l-4.5 4.5M220.3 255.2l-4.5 4.5M224.8 255.2l-4.5 4.5M229.3 255.2l-4.5 4.5M230.2 243.4v11.8M230.2 255.2l.6 .6"/>
<path d="M230.8 240.3l-3.2 3.1M230.8 258.2l-1.6 1.5M230.8 242.8v13M230.8 242.8l-.6 .6M235 257h80M235 243h80M235 250h80M315 254h100M341 254v20M353 254v20M0 271h25M0 266h25"/>
<path d="M0 279h25M235 271h80M235 264h130M235 278h80M247 264v28M275 264v21M315 274h100M0 284h25M0 292h415v-287h-390v287M105 292v5M210 287v10M235 285h80"/>
<path d="M315 283h50"/>
<circle cx="278.7" cy="38.3" r="3.9"/>
<circle cx="331.2" cy="20.8" r="1.82"/>
<circle cx="340.1" cy="20.9" r="1.53"/>
<circle cx="98.8" cy="56.5" r="6"/>
<circle cx="253.2" cy="56.5" r="6.6"/>
<circle cx="253.2" cy="56.5" r="6"/>
<circle cx="36.1" cy="70.5" r="1.73"/>
<circle cx="44" cy="71.4" r="1.73"/>
<circle cx="84.7" cy="79.3" r="2.72"/>
<circle cx="99.8" cy="78.9" r="6"/>
<circle cx="156.6" cy="68.5" r="5.9"/>
<circle cx="156.6" cy="68.5" r="3.1"/>
<circle cx="156.6" cy="68.5" r="2.5"/>
<circle cx="156.6" cy="68.5" r="5.3"/>
<circle cx="252.2" cy="78.9" r="6"/>
<circle cx="252.2" cy="78.9" r="6.6"/>
<circle cx="267.3" cy="79.3" r="5.4"/>
<circle cx="267.3" cy="79.3" r="2.71"/>
<circle cx="267.3" cy="79.3" r="6"/>
<circle cx="267.3" cy="79.3" r="6.6"/>
<circle cx="267.3" cy="79.3" r="3.2"/>
<circle cx="356.5" cy="68.5" r="3.1"/>
<circle cx="84.7" cy="101.1" r="2.71"/>
<circle cx="99.8" cy="101.4" r="6"/>
<circle cx="156.6" cy="111.9" r="5.3"/>
<circle cx="156.6" cy="111.9" r="2.51"/>
<circle cx="156.6" cy="111.9" r="5.9"/>
<circle cx="156.6" cy="111.9" r="3.1"/>
<circle cx="252.2" cy="101.4" r="6"/>
<circle cx="252.2" cy="101.4" r="6.6"/>
<circle cx="267.3" cy="101.1" r="5.4"/>
<circle cx="267.3" cy="101.1" r="6.6"/>
<circle cx="267.3" cy="101.1" r="6"/>
<circle cx="267.3" cy="101.1" r="2.72"/>
<circle cx="267.3" cy="101.1" r="3.2"/>
<circle cx="356.4" cy="111.9" r="3.1"/>
<circle cx="387.6" cy="104.4" r="1.73"/>
<circle cx="98.8" cy="123.9" r="6"/>
<circle cx="249" cy="129" r="14.3"/>
<circle cx="253.2" cy="123.9" r="6"/>
<circle cx="253.2" cy="123.9" r="6.6"/>
<circle cx="276" cy="138.9" r="3.9"/>
<circle cx="323.7" cy="124.6" r="1.73"/>
<circle cx="51.5" cy="148.4" r="1.82"/>
<circle cx="60.4" cy="148.5" r="1.52"/>
<circle cx="361.1" cy="140.6" r="1.82"/>
<circle cx="55.5" cy="166.3" r="1.82"/>
<circle cx="215.6" cy="193.9" r="2.49"/>
<circle cx="241.9" cy="196.6" r="1.73"/>
<circle cx="147.5" cy="206" r="21"/>
<circle cx="147.6" cy="206" r="23"/>
<circle cx="205.8" cy="215.6" r="13.5"/>
<circle cx="91.7" cy="237.7" r="8.1"/>
<circle cx="215.6" cy="237.3" r="2.49"/>
<circle cx="32.8" cy="249.8" r="1.81"/>
</g>
<g fill="none" stroke="#000" stroke-width=".3" stroke-dasharray="30.5 1.3 1.3 1.3" stroke-dashoffset="29.7">
<path d="M97.4 56.5h-5.3M98.8 55v-5.2M98.8 57.9v5.3M100.2 56.5h5.3M251.8 56.5h-5.3M253.2 55v-5.2M253.2 57.9v5.3M254.7 56.5h5.2M98.4 78.9h-5.3M99.8 77.5v-5.3M101.3 78.9h5.2M250.8 78.9h-5.3"/>
<path d="M252.2 77.5v-5.3M253.6 78.9h5.3M265.9 79.3h-5.3M267.3 77.8v-5.2M268.8 79.3h5.3M99.8 100v-5.3M99.8 80.4v5.2M252.2 100v-5.3M252.2 80.4v5.2M267.3 80.7v5.3M267.3 99.6v-5.2M98.4 101.4h-5.3"/>
<path d="M99.8 102.8v5.3M101.3 101.4h5.2M250.8 101.4h-5.3M252.2 102.8v5.3M253.6 101.4h5.3M265.9 101.1h-5.3M267.3 102.5v5.3M268.8 101.1h5.3M97.4 123.9h-5.3M98.8 122.4v-5.2M98.8 125.3v5.3M100.2 123.9h5.3"/>
<path d="M251.8 123.9h-5.3M253.2 122.4v-5.2M253.2 125.3v5.3M254.7 123.9h5.2"/>
</g>
<path d="M142.6 206h-18.5M147.6 201v-18.5M147.6 211v18.5M152.6 206h18.5" fill="none" stroke="#000" stroke-width=".3" stroke-dasharray="30.5 1.3 1.3 1.3" stroke-dashoffset="23.1"/>
<g fill="none" stroke="#000" stroke-width=".3" stroke-dasharray="30.5 1.3 1.3 1.3">
<path d="M83.3 79.3h-2M84.7 77.8v-2M86.1 79.3h2M114.8 68.5h-2.6M155.2 68.5h-2.4M156.6 67v-2.4M156.6 69.9v2.4M158.1 68.5h2.4M355 68.5h-2.4M356.5 67v-2.4M356.5 69.9v2.4M357.9 68.5h2.4"/>
<path d="M84.7 80.7v2M84.7 99.6v-2M233.9 90.2h64.9M83.3 101.1h-2M84.7 102.5v2M86.1 101.1h2M114.8 111.9h-2.6M155.2 111.9h-2.4M156.6 110.5v-2.5M156.6 113.3v2.4M158.1 111.9h2.4M355 111.9h-2.4"/>
<path d="M356.5 110.5v-2.5M356.5 113.3v2.4M357.9 111.9h2.4M294.8 128l.1 1.7M214.2 193.9h-1.8M215.6 192.5v-1.8M215.6 195.3v1.8M217.1 193.9h1.7M89.2 236.7l-.3-3.6M91.2 233.1h-2.3M214.2 237.3h-1.8M215.6 235.9v-1.8"/>
<path d="M215.6 238.7v1.8M217.1 237.3h1.7"/>
</g>
<path d="M112.2 68.5h-15.1M112.2 111.9h-15.1" fill="none" stroke="#000" stroke-width=".3" stroke-dasharray="30.5 1.3 1.3 1.3" stroke-dashoffset="24.8"/>
<path d="M97.1 68.5h-46.2M97.1 111.9h-46.2" fill="none" stroke="#000" stroke-width=".3" stroke-dasharray="30.5 1.3 1.3 1.3" stroke-dashoffset="9.3"/>
<path d="M47.5 208.7h-5.9" fill="none" stroke="#000" stroke-width=".3" stroke-dasharray="30.5 1.3 1.3 1.3" stroke-dashoffset="29.4"/>
<path d="M238.8 135.7h79.7" fill="none" stroke="#000" stroke-width=".3" stroke-dasharray="30.5 1.3 1.3 1.3" stroke-dashoffset="9.7"/>
<path d="M162.1 90.2h-25.5" fill="none" stroke="#000" stroke-width=".3" stroke-dasharray="30.5 1.3 1.3 1.3" stroke-dashoffset="19.7"/>
<path d="M321.5 264v10M328 264v10M334.5 264v10M341 283v9" fill="none" stroke="#0a0605" stroke-width=".3"/>
<g fill="#000">
<path d="M61.5 59.5l.7 .8-3.3 2.5zM293.7 68.8l4.1-.3-.1 1zM359.9 92.7l.8-.7 2.5 3.2zM248.4 110.8l4.1 .3-4 .7zM263.8 116.2l4.1 .3-4 .8zM294.6 129.5l3.3 2.6-.8 .7zM301.4 193.8l.9 .6-2.8 3zM98.3 232.7l3.6 2-.6 .8zM96.6 247l-1.6 3.8-.9-.5z"/>
<path d="M141.5 28.6l4.1-.5v1.1zM169.7 28.1l4.1 .5-4.1 .6z"/>
<path d="M143.9 33.7l6.4-1v2zM143.9 146.6l6.4-1v2.1z"/>
<path d="M273.7 32.7l6.3 1-6.3 1zM273.7 145.6l6.3 1-6.3 1.1zM258.6 32.7l6.3 1-6.3 1zM258.6 145.6l6.3 1-6.3 1.1z"/>
<path d="M93 39.6l4.1 .5-4.1 .6zM59.1 40.1l4-.5v1.1z"/>
<path d="M93 39.6l4.1 .5-4.1 .6zM112.8 40.1l4.1-.5v1.1z"/>
<path d="M156.6 57.6l4.1-.6v1.1zM169.7 57l4.1 .6-4.1 .5z"/>
<path d="M201.2 44.6l.4 4.1h-1zM200.6 131.7h1l-.4 4z"/>
<path d="M256.2 49.5l4.6 6.4 .8-.6-4.6-6.4zM260.8 124.2l-4.3 6.5 .9 .6 4.3-6.6zM79.3 233.1l.9 4-1 .1zM138.4 126.3l3.1-2.7-2.3 3.4zM173.8 125l2.2 3.4-.9 .4zM371.6 120.8l-2.1 3.5-.8-.6zM326.3 94.3h1l-.5 4.1zM47.2 71.6l.5 4.1h-1z"/>
<path d="M38.7 58.5h1.1l-.5 4.1zM39.3 74.3l.5 4.1h-1.1z"/>
<path d="M47.1 71.6l.6 4.1h-1.1zM46.6 61.2h1.1l-.6 4.1z"/>
<path d="M125.5 71l.5 4.1h-1zM125 61.9h1l-.5 4.1z"/>
<path d="M390.2 91h1.1l-.5 4.1zM390.8 107.1l.5 4.1h-1.1z"/>
<path d="M326.8 103.8l.5 4.1h-1zM326.3 94.3h1l-.5 4.1zM266.7 206.2l.6 4.1h-1.1zM266.2 193h1.1l-.6 4.1z"/>
<path d="M311 135.7l.4 4.1h-1zM309.6 124l1-.1v4.1z"/>
<path d="M359 119.9l4 .5-4 .5zM371.6 120.4l4.1-.5v1zM276.8 219l4-.5v1zM296.1 218.5l4.1 .5-4.1 .5z"/>
<path d="M236.5 153.9l4.1-.5v1zM290.8 153.4l4.1 .5-4.1 .5z"/>
<path d="M290.8 160.4l4.1 .5-4.1 .5zM236.5 160.9l4.1-.5v1z"/>
<path d="M79.4 187.4l.6 4h-1zM79 229h1l-.6 4.1z"/>
<path d="M31.8 205.5l.9-.1-.1 4.1zM33.7 223.4l.9 4-1 .1z"/>
<path d="M230.4 210.6l3.3 2.5-.7 .8zM41.9 206.2l.9-.4 .7 4.1z"/>
<path d="M244.5 206.3h1l-.5 4.1zM245 198.4l.5 4.1h-1z"/>
<path d="M88.9 225.2l4.1-.5v1zM143.5 224.7l4.1 .5-4.1 .5zM37.5 236l4.1 .5-4.1 .5zM42.7 236.5l4.1-.5v1z"/>
</g>
<g font-size="6.3">
<text x="154.1" y="27.4">113</text>
<text x="238.3" y="25" transform="rotate(-90 238.3 25)">58.5</text>
<text x="242.6" y="25" transform="rotate(-90 242.6 25)">49</text>
<text x="248.8" y="25" transform="rotate(-90 248.8 25)">3.6</text>
<text x="255.1" y="25" transform="rotate(-90 255.1 25)">0</text>
<text x="269.2" y="25" transform="rotate(-90 269.2 25)">49.4</text>
<text x="74.5" y="38.9">133</text>
<text x="102.7" y="38.9">55</text>
<text x="211.7" y="47.5">+0.1</text>
<text x="202.9" y="53.7">145</text>
<text x="214.7" y="53.7">0</text>
<text x="61.8" y="58.4" transform="rotate(-45 61.8 58.4)">R2</text>
<text x="162.6" y="56.3">60</text>
<text x="210.4" y="58.3">117.9</text>
<text x="124.3" y="65.5" transform="rotate(-90 124.3 65.5)">2-M20</text>
<text x="38" y="67.6" transform="rotate(-90 38 67.6)">41</text>
<text x="45.9" y="68.5" transform="rotate(-90 45.9 68.5)">22 ±0.5</text>
<text x="186.6" y="70.3">76</text>
<text x="296.5" y="67.6" transform="rotate(3 296.5 67.6)">R1590</text>
<text x="116.2" y="75.4">C2</text>
<text x="212.5" y="80.8">39.3</text>
<text x="307.3" y="81.1">38.1</text>
<text x="357.3" y="87.8" transform="rotate(45 357.3 87.8)">R2</text>
<text x="186.6" y="92">0</text>
<text x="199.9" y="93.1" transform="rotate(-90 199.9 93.1)">319 ±1</text>
<text x="219.1" y="92">0</text>
<text x="307.3" y="92">0</text>
<text x="389.5" y="101.5" transform="rotate(-90 389.5 101.5)">42 ±0.5</text>
<text x="212.5" y="103.3">39.3</text>
<text x="307.3" y="102.9">38.1</text>
<text x="186.6" y="113.7">76</text>
<text x="220" y="111.2" transform="rotate(-2 220 111.2)">R1734</text>
<text x="329.8" y="108.5">C2</text>
<text x="221.5" y="117.8" transform="rotate(-3 221.5 117.8)">R1681</text>
<text x="366.1" y="119.2">30</text>
<text x="378.5" y="114.6">C2</text>
<text x="210.4" y="125.7">117.9</text>
<text x="311.7" y="124.1" transform="rotate(86 311.7 124.1)">6.15°</text>
<text x="325.6" y="121.8" transform="rotate(-90 325.6 121.8)">19 ±0.5</text>
<text x="211.7" y="130.3">+0.1</text>
<text x="202.9" y="136.6">145</text>
<text x="214.7" y="136.6">0</text>
<text x="302.6" y="135.8" transform="rotate(45 302.6 135.8)">R3</text>
<text x="251.6" y="152.7">204.3到圆弧边</text>
<text x="256" y="159.6">204.5交点</text>
<text x="264.7" y="189.7">C1.5</text>
<text x="302.7" y="191" transform="rotate(-54 302.7 191)">R3</text>
<text x="243.8" y="193.8" transform="rotate(-90 243.8 193.8)">42</text>
<text x="265.5" y="196.1" transform="rotate(-90 265.5 196.1)">0</text>
<text x="259.3" y="199.1" transform="rotate(-90 259.3 199.1)">+0.5</text>
<text x="78.2" y="207.5" transform="rotate(-90 78.2 207.5)">0</text>
<text x="182.9" y="207.9">0</text>
<text x="243.8" y="204.9" transform="rotate(-90 243.8 204.9)">4-</text>
<text x="265.5" y="205.7" transform="rotate(-90 265.5 205.7)">16</text>
<text x="34.3" y="215" transform="rotate(85 34.3 215)">7</text>
<text x="72" y="210.6" transform="rotate(-90 72 210.6)">+0.2</text>
<text x="78.2" y="219.4" transform="rotate(-90 78.2 219.4)">290</text>
<text x="286.6" y="217.7">41</text>
<text x="112.8" y="223.9">58.7</text>
<text x="31.6" y="235.2">0.6</text>
<text x="104.3" y="235.8" transform="rotate(37 104.3 235.8)">R1</text>
<text x="182.9" y="234.9">27.1</text>
<text x="182.9" y="241.9">34</text>
<text x="182.9" y="249.4">41.6</text>
<text x="89.5" y="256.8" transform="rotate(-59 89.5 256.8)">R3</text>
<text x="108.1" y="273.8" transform="rotate(-90 108.1 273.8)">49</text>
<text x="149.4" y="271.6" transform="rotate(-90 149.4 271.6)">0</text>
<text x="77.8" y="279.1" transform="rotate(-90 77.8 279.1)">+0.3</text>
<text x="95.6" y="278.2" transform="rotate(-90 95.6 278.2)">58.1</text>
<text x="101.9" y="278.2" transform="rotate(-90 101.9 278.2)">50.5</text>
<text x="366.2" y="284.3">溧阳市飞跃机电有限公司</text>
<text x="84" y="290" transform="rotate(-90 84 290)">58.5 -0.5</text>
</g>
<g font-size="5.6">
<text x="51.6" y="5.6">1</text>
<text x="156.6" y="5.6">2</text>
<text x="261.6" y="5.6">3</text>
<text x="366.5" y="5.6">4</text>
<text x="345.8" y="22.4">1</text>
<text x="352.4" y="22.4">A</text>
<text x="357.9" y="22.4">B-C[PL]B-C[SL]</text>
<text x="277.7" y="40">B</text>
<text x="11.5" y="77.4">A</text>
<text x="416" y="77.4">A</text>
<text x="275.1" y="140.5">C</text>
<text x="367.9" y="142.2">1</text>
<text x="375.6" y="142.2">A</text>
<text x="381.1" y="142.2">B-C[PL]</text>
<text x="393.2" y="142.2">B-C[SL]</text>
<text x="66.2" y="150">1</text>
<text x="72.8" y="150">A B-C[PL]B-C[PL]</text>
<text x="197.3" y="151.5">0.2</text>
<text x="47.1" y="157.3">Dim Text 02-01</text>
<text x="62.3" y="167.9">0.5</text>
<text x="73.9" y="167.9">A</text>
<text x="79.4" y="167.9">B-C[PL]</text>
<text x="91.5" y="167.9">B-C[SL]</text>
<text x="62.3" y="176.9">0.2</text>
<text x="190.9" y="179.7" transform="rotate(-90 190.9 179.7)">25</text>
<text x="11.6" y="185.1">B</text>
<text x="51.1" y="184.2">Dim Text 02-01</text>
<text x="241.6" y="183.7" transform="rotate(-90 241.6 183.7)">25</text>
<text x="416" y="185.1">B</text>
<text x="4" y="192.8">零 件 代 号</text>
<text x="31" y="194.8">C1.5</text>
<text x="2.5" y="205.9">借(通)用件登记</text>
<text x="91" y="210.8" transform="rotate(-90 91 210.8)">25</text>
<text x="8.7" y="218.8">描图</text>
<text x="240.9" y="219.1">C2</text>
<text x="8.6" y="231.9">描校</text>
<text x="5" y="244.9">旧底图总号</text>
<text x="39.6" y="251.5">0.2</text>
<text x="51.2" y="251.5">A B-C[PL]</text>
<text x="68.8" y="251.5">B-C[PL]</text>
<text x="334.3" y="246.9">Q345D+N</text>
<text x="380.8" y="246.9">D1168387</text>
<text x="6.5" y="257.9">底图总号</text>
<text x="377.8" y="252.9">A9B10086466</text>
<text x="28.4" y="258.7">Dim Text 02-03</text>
<text x="236" y="262.7">标记</text>
<text x="246.2" y="262.7">处数</text>
<text x="259" y="262.7">分区 更改文件号</text>
<text x="289.5" y="262.7">签名</text>
<text x="299.8" y="262.7">年 月 日</text>
<text x="317.2" y="261.4">阶 段 标 记</text>
<text x="343.2" y="261.4">重量</text>
<text x="355.3" y="261.4">比例</text>
<text x="162.8" y="269.4">技术要求：</text>
<text x="237.2" y="269.7">设计</text>
<text x="277.7" y="269.7">日期</text>
<text x="379.8" y="267.3">刹车卡钳1</text>
<text x="9" y="270.9">签字</text>
<text x="162.8" y="275.4">1.未注公差2768-mf</text>
<text x="356.2" y="271.5">1:2</text>
<text x="237.2" y="276.8">校核</text>
<text x="277.7" y="276.8">日期</text>
<text x="9" y="284">日期</text>
<text x="237.1" y="284">批准</text>
<text x="277.7" y="284.1">日期</text>
<text x="237.2" y="290.2">项目</text>
<text x="344.5" y="290.2">版本 001</text>
<text x="51.6" y="297.6">1</text>
<text x="156.6" y="297.6">2</text>
<text x="261.6" y="297.6">3</text>
<text x="361.9" y="297.6">4</text>
</g>
<g font-size="4.4">
<text x="86.9" y="24.8">B-B</text>
<text x="84.2" y="31">1 : 3.5</text>
<text x="352.9" y="31.4">A-A</text>
<text x="153.1" y="39.1">B</text>
<text x="255.6" y="40">D</text>
<text x="270" y="39.7">A</text>
<text x="350.1" y="37.6">1 : 3.5</text>
<text x="152.8" y="144.1">B</text>
<text x="239.3" y="144.5">I</text>
<text x="253.4" y="144.1">D</text>
<text x="269" y="145">A</text>
<text x="212" y="154.9">D-D</text>
<text x="209.3" y="161.1">1 : 3.5</text>
<text x="132.7" y="163">I</text>
<text x="290.8" y="164.7">III</text>
<text x="129.1" y="169.2">1 : 1</text>
<text x="286.2" y="170.9">2 : 3.5</text>
<text x="50.8" y="200.8">IV</text>
<text x="48" y="207">2 : 1</text>
<text x="193.6" y="205.3">III</text>
<text x="85.2" y="229.3">IV</text>
<text x="256.4" y="268.9">潘剑超</text>
<text x="250.3" y="289.5">上海电气6MW风电小件</text>
</g>
</svg>
